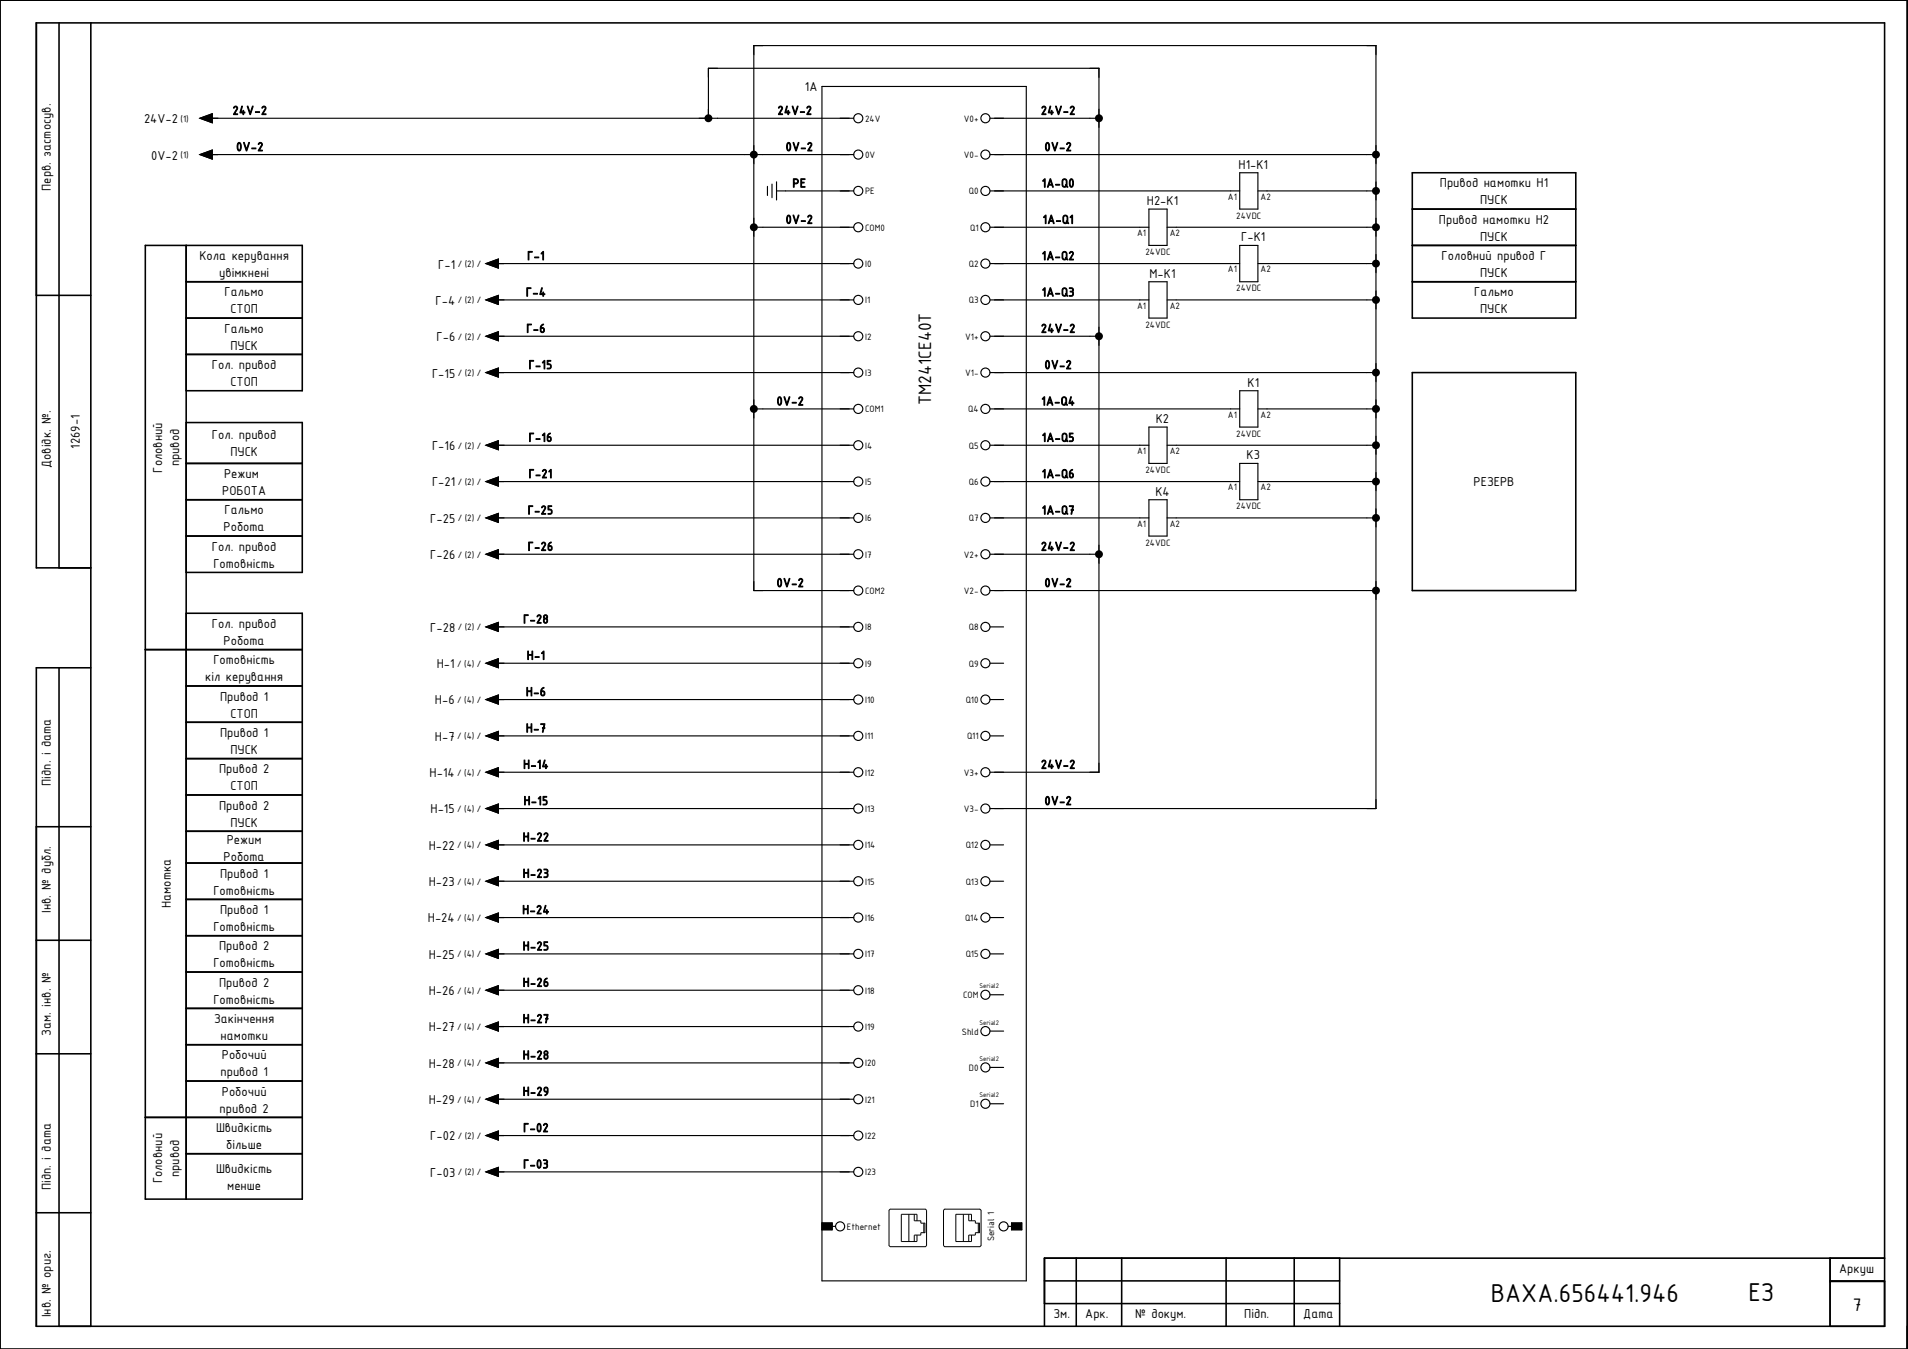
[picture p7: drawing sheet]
<svg xmlns="http://www.w3.org/2000/svg" width="420mm" height="297mm" viewBox="0 0 420 297" stroke-linecap="round" stroke-linejoin="round" font-family="sans-serif">
<g fill="none" stroke="#000" stroke-width=".35">
<path d="M0 0h420v297h-420zM13 5v120M20 5v287M311 38h36v32h-36zM41 54v210M311 54h36M311 46h36M8 65h12M41 62h25.6M41 70h25.6M41 78h25.6M311 62h36"/>
<path d="M41 86h25.6v-32h-34.6v210h34.6v-129h-25.6M41 93h25.6v33h-25.6M311 82h36v48h-36zM41 110h25.6M41 102h25.6M41 118h25.6M20 125h-12v-120h407v287h-407v-145h12M13 147v145M32 143h34.6M41 159h25.6M41 151h25.6M41 167h25.6"/>
<path d="M41 175h25.6M8 182h12M41 190h25.6M41 183h25.6M41 198h25.6M8 207h12M41 206h25.6M41 214h25.6M8 232h12M41 222h25.6M41 230h25.6M41 238h25.6"/>
<path d="M32 246h34.6M41 254h25.6M8 267h12M237 277v15M247 277v15M270 277v15M285 277v15M295 277v15M403 277v15M415 277h-185v15M230 282h65M230 287h65"/>
<path d="M403 282h12M403 282.2h12"/>
</g>
<g fill="none" stroke="#000" stroke-width=".25">
<path d="M181 19h45v263h-45zM44 34l2.8-1v2zM44 26l2.8-1v2zM46 26h142M46 34h142M156 26v-11h86v155h-24M218 26h24M218 34h85M273 38h4v8h-4zM107 58l2.7-1v2zM109 58h79M166 50h22"/>
<path d="M169 41v2M170 40.5v3M171 42h17M171 40v4M218 42h55M218 50h35M218 58h55M253 46h4v8h-4zM257 50h46M273 54h4v8h-4zM277 42h26M277 58h26"/>
<path d="M107 66l2.7-1v2zM107 74l2.7-1v2zM109 74h79M109 66h79M218 74h24M218 66h35M253 62h4v8h-4zM257 66h46M107 82l2.7-1v2zM107 98l2.7-1v2zM109 82h79M109 98h79"/>
<path d="M166 90h22M218 82h85M218 90h55M218 98h35M253 94h4v8h-4zM257 98h46M273 86h4v8h-4zM277 90h26M107 106l2.7-1v2zM107 114l2.7-1v2zM109 106h79M109 114h79"/>
<path d="M218 106h55M218 114h35M253 110h4v8h-4zM257 114h46M273 102h4v8h-4zM277 106h26M107 122l2.7-1v2zM107 138l2.7-1v2zM109 122h79M109 138h79M188 130h-22v-120h137v168h-85M218 122h24"/>
<path d="M218 130h85M218 138h3M107 146l2.7-1v2zM107 154l2.7-1v2zM109 146h79M109 154h79M218 146h3M218 154h3M107 162l2.7-1v2zM107 170l2.7-1v2zM107 178l2.7-1v2zM109 170h79"/>
<path d="M109 178h79M109 162h79M218 162h3M107 186l2.7-1v2zM107 194l2.7-1v2zM109 186h79M109 194h79M218 186h3M218 194h3M107 202l2.7-1v2zM107 210l2.7-1v2zM107 218l2.7-1v2z"/>
<path d="M109 202h79M109 210h79M109 218h79M218 202h3M218 210h3M218 219h3M107 226l2.7-1v2zM107 234l2.7-1v2zM109 226h79M109 234h79M218 227h3M218 235h3"/>
<path d="M107 242l2.7-1v2zM107 250l2.7-1v2zM107 258l2.7-1v2zM109 242h79M109 250h79M109 258h79M218 243h3M181 269.3h2.3v1.5h-2.3M183.3 270h.7M222 270h.7M222.7 269.3h2.3v1.5h-2.3z"/>
<circle cx="189" cy="26" r="1"/>
<circle cx="189" cy="34" r="1"/>
<circle cx="217" cy="26" r="1"/>
<circle cx="217" cy="34" r="1"/>
<circle cx="189" cy="58" r="1"/>
<circle cx="189" cy="50" r="1"/>
<circle cx="189" cy="42" r="1"/>
<circle cx="217" cy="50" r="1"/>
<circle cx="217" cy="58" r="1"/>
<circle cx="217" cy="42" r="1"/>
<circle cx="189" cy="74" r="1"/>
<circle cx="189" cy="66" r="1"/>
<circle cx="217" cy="74" r="1"/>
<circle cx="217" cy="66" r="1"/>
<circle cx="189" cy="98" r="1"/>
<circle cx="189" cy="82" r="1"/>
<circle cx="189" cy="90" r="1"/>
<circle cx="217" cy="98" r="1"/>
<circle cx="217" cy="82" r="1"/>
<circle cx="217" cy="90" r="1"/>
<circle cx="189" cy="114" r="1"/>
<circle cx="189" cy="106" r="1"/>
<circle cx="217" cy="114" r="1"/>
<circle cx="217" cy="106" r="1"/>
<circle cx="189" cy="122" r="1"/>
<circle cx="189" cy="130" r="1"/>
<circle cx="189" cy="138" r="1"/>
<circle cx="217" cy="122" r="1"/>
<circle cx="217" cy="130" r="1"/>
<circle cx="217" cy="138" r="1"/>
<circle cx="189" cy="154" r="1"/>
<circle cx="189" cy="146" r="1"/>
<circle cx="217" cy="154" r="1"/>
<circle cx="217" cy="146" r="1"/>
<circle cx="189" cy="170" r="1"/>
<circle cx="189" cy="162" r="1"/>
<circle cx="189" cy="178" r="1"/>
<circle cx="217" cy="170" r="1"/>
<circle cx="217" cy="162" r="1"/>
<circle cx="217" cy="178" r="1"/>
<circle cx="189" cy="186" r="1"/>
<circle cx="189" cy="194" r="1"/>
<circle cx="217" cy="186" r="1"/>
<circle cx="217" cy="194" r="1"/>
<circle cx="189" cy="218" r="1"/>
<circle cx="189" cy="210" r="1"/>
<circle cx="189" cy="202" r="1"/>
<circle cx="217" cy="210" r="1"/>
<circle cx="217" cy="202" r="1"/>
<circle cx="217" cy="219" r="1"/>
<circle cx="189" cy="234" r="1"/>
<circle cx="189" cy="226" r="1"/>
<circle cx="217" cy="235" r="1"/>
<circle cx="217" cy="227" r="1"/>
<circle cx="189" cy="250" r="1"/>
<circle cx="189" cy="258" r="1"/>
<circle cx="189" cy="242" r="1"/>
<circle cx="217" cy="243" r="1"/>
<circle cx="185" cy="270" r="1"/>
<circle cx="221" cy="270" r="1"/>
</g>
<path d="M195.8 266.5l.2-.3h7.8l.2 .3v7.8l-.2 .2h-7.8l-.2-.2zM200.1 267.4v6M201.3 267.4v1.4h1.5v.5h.9v2.1h-.9v.6h-1.5v1.4M201.9 268.8v-1.4h-3.4v6h3.4v-1.4M203.4 269.3v2.1M207.8 266.5l.2-.3h7.8l.2 .3v7.8l-.2 .2h-7.8l-.2-.2zM212.1 267.4v6M213.3 267.4v1.4h1.5v.5h.9v2.1h-.9v.6h-1.5v1.4M213.9 268.8v-1.4h-3.4v6h3.4v-1.4M215.4 269.3v2.1" fill="none" stroke="#000" stroke-width=".22"/>
<g fill="#000">
<circle cx="156" cy="26" r=".88"/>
<circle cx="166" cy="34" r=".88"/>
<circle cx="242" cy="26" r=".88"/>
<circle cx="303" cy="34" r=".88"/>
<circle cx="166" cy="50" r=".88"/>
<circle cx="303" cy="58" r=".88"/>
<circle cx="303" cy="50" r=".88"/>
<circle cx="303" cy="42" r=".88"/>
<circle cx="242" cy="74" r=".88"/>
<circle cx="303" cy="66" r=".88"/>
<circle cx="166" cy="90" r=".88"/>
<circle cx="303" cy="90" r=".88"/>
<circle cx="303" cy="98" r=".88"/>
<circle cx="303" cy="82" r=".88"/>
<circle cx="303" cy="106" r=".88"/>
<circle cx="303" cy="114" r=".88"/>
<circle cx="242" cy="122" r=".88"/>
<circle cx="303" cy="130" r=".88"/>
</g>
<g fill="#000" stroke="#000" stroke-width=".22">
<path d="M44 34l2.8-1v2zM44 26l2.8-1v2zM107 58l2.7-1v2zM107 66l2.7-1v2zM107 74l2.7-1v2zM107 82l2.7-1v2zM107 98l2.7-1v2zM107 106l2.7-1v2zM107 114l2.7-1v2zM107 122l2.7-1v2zM107 138l2.7-1v2zM107 146l2.7-1v2z"/>
<path d="M107 154l2.7-1v2zM107 162l2.7-1v2zM107 178l2.7-1v2zM107 170l2.7-1v2zM107 186l2.7-1v2zM107 194l2.7-1v2zM107 202l2.7-1v2zM107 210l2.7-1v2zM107 218l2.7-1v2zM107 226l2.7-1v2zM107 234l2.7-1v2zM107 242l2.7-1v2z"/>
<path d="M107 250l2.7-1v2zM107 258l2.7-1v2zM181 269.3h2.3v1.5h-2.3zM222.7 269.3h2.3v1.5h-2.3z"/>
</g>
<g font-size="6.1">
<text x="328.3" y="286.7">ВАХА.656441.946</text>
<text x="385" y="286.5">ЕЗ</text>
</g>
<g font-size="4.3">
<text x="205" y="89.3" transform="rotate(-90 205 89.3)">TM241CE40T</text>
<text x="408" y="288.6">7</text>
</g>
<g font-size="3.1">
<text x="177.2" y="20">1A</text>
<text x="31.7" y="27.1">24V-2</text>
<text x="33.3" y="35.1">0V-2</text>
<text x="272.7" y="37.1">Н1-K1</text>
<text x="317.1" y="41.2">Привод намотки Н1</text>
<text x="11.2" y="42" transform="rotate(-90 11.2 42)">Перв. застосув.</text>
<text x="252.5" y="45.1">Н2-K1</text>
<text x="325.9" y="45">ПУСК</text>
<text x="273.3" y="53.1">Г-K1</text>
<text x="316.9" y="49.2">Привод намотки Н2</text>
<text x="325.9" y="53">ПУСК</text>
<text x="43.9" y="57.2">Кола керування</text>
<text x="96.5" y="59.1">Г-1</text>
<text x="317.5" y="57.2">Головний привод Г</text>
<text x="48.3" y="61">увімкнені</text>
<text x="49.4" y="65.2">Гальмо</text>
<text x="253.1" y="61.1">M-K1</text>
<text x="324.7" y="65.2">Гальмо</text>
<text x="325.9" y="61">ПУСК</text>
<text x="50.7" y="69">СТОП</text>
<text x="95.9" y="67.1">Г-4</text>
<text x="325.9" y="69">ПУСК</text>
<text x="49.4" y="73.2">Гальмо</text>
<text x="50.7" y="77">ПУСК</text>
<text x="96.1" y="75.1">Г-6</text>
<text x="46.7" y="81.2">Гол. привод</text>
<text x="95.1" y="83.1">Г-15</text>
<text x="50.7" y="85">СТОП</text>
<text x="274.7" y="85.1">K1</text>
<text x="254.5" y="93.1">K2</text>
<text x="17.6" y="98.8" transform="rotate(-90 17.6 98.8)">1269-1</text>
<text x="46.7" y="96.7">Гол. привод</text>
<text x="50.7" y="100.5">ПУСК</text>
<text x="95.1" y="99.1">Г-16</text>
<text x="274.5" y="101.1">K3</text>
<text x="11.2" y="103" transform="rotate(-90 11.2 103)">Довідк. №.</text>
<text x="35.7" y="104.1" transform="rotate(-90 35.7 104.1)">Головний</text>
<text x="39.5" y="102.7" transform="rotate(-90 39.5 102.7)">привод</text>
<text x="49.3" y="105.2">Режим</text>
<text x="95.1" y="107.1">Г-21</text>
<text x="324.5" y="107.1">РЕЗЕРВ</text>
<text x="48.9" y="109">РОБОТА</text>
<text x="49.4" y="113.2">Гальмо</text>
<text x="254.4" y="109.1">K4</text>
<text x="49.2" y="117">Робота</text>
<text x="94.7" y="115.1">Г-25</text>
<text x="46.7" y="121.2">Гол. привод</text>
<text x="47" y="125">Готовність</text>
<text x="94.7" y="123.1">Г-26</text>
<text x="46.7" y="138.2">Гол. привод</text>
<text x="49.2" y="142">Робота</text>
<text x="94.7" y="139.1">Г-28</text>
<text x="45.2" y="150">кіл керування</text>
<text x="47" y="146.2">Готовність</text>
<text x="96.2" y="147.1">Н-1</text>
<text x="48.5" y="154.2">Привод 1</text>
<text x="95.8" y="155.1">Н-6</text>
<text x="50.7" y="158">СТОП</text>
<text x="48.5" y="162.2">Привод 1</text>
<text x="50.7" y="166">ПУСК</text>
<text x="95.8" y="163.1">Н-7</text>
<text x="11.2" y="173" transform="rotate(-90 11.2 173)">Підп. і дата</text>
<text x="48.3" y="170.2">Привод 2</text>
<text x="50.7" y="174">СТОП</text>
<text x="94.6" y="171.1">Н-14</text>
<text x="48.3" y="178.2">Привод 2</text>
<text x="94.8" y="179.1">Н-15</text>
<text x="49.9" y="185.7">Режим</text>
<text x="50.7" y="182">ПУСК</text>
<text x="49.2" y="189.5">Робота</text>
<text x="94.4" y="187.1">Н-22</text>
<text x="47" y="197">Готовність</text>
<text x="48.5" y="193.2">Привод 1</text>
<text x="94.4" y="195.1">Н-23</text>
<text x="11.2" y="201" transform="rotate(-90 11.2 201)">Інв. № дубл.</text>
<text x="37.6" y="200" transform="rotate(-90 37.6 200)">Намотка</text>
<text x="48.5" y="201.2">Привод 1</text>
<text x="94.2" y="203.1">Н-24</text>
<text x="47" y="205">Готовність</text>
<text x="48.3" y="209.2">Привод 2</text>
<text x="47" y="213">Готовність</text>
<text x="94.4" y="211.1">Н-25</text>
<text x="47" y="221">Готовність</text>
<text x="48.3" y="217.2">Привод 2</text>
<text x="94.4" y="219.1">Н-26</text>
<text x="47.1" y="225.2">Закінчення</text>
<text x="94.4" y="227.1">Н-27</text>
<text x="11.2" y="228" transform="rotate(-90 11.2 228)">Зам. інв. №</text>
<text x="48.6" y="229">намотки</text>
<text x="48.9" y="233.2">Робочий</text>
<text x="48.6" y="237">привод 1</text>
<text x="94.4" y="235.1">Н-28</text>
<text x="48.4" y="245">привод 2</text>
<text x="48.9" y="241.2">Робочий</text>
<text x="94.4" y="243.1">Н-29</text>
<text x="47.6" y="249.2">Швидкість</text>
<text x="94.7" y="251.1">Г-02</text>
<text x="49.8" y="253">більше</text>
<text x="11.2" y="262" transform="rotate(-90 11.2 262)">Підп. і дата</text>
<text x="35.7" y="260.6" transform="rotate(-90 35.7 260.6)">Головний</text>
<text x="39.5" y="259.2" transform="rotate(-90 39.5 259.2)">привод</text>
<text x="47.6" y="258.2">Швидкість</text>
<text x="50" y="262">менше</text>
<text x="94.7" y="259.1">Г-03</text>
<text x="405" y="280.2">Аркуш</text>
<text x="11.2" y="290" transform="rotate(-90 11.2 290)">Інв. № ориг.</text>
<text x="232" y="290.2">Зм.</text>
<text x="239" y="290.2">Арк.</text>
<text x="250" y="290.2">№ докум.</text>
<text x="274" y="290.2">Підп.</text>
<text x="287" y="290.2">Дата</text>
</g>
<g font-size="2.9">
<text x="51.2" y="25.2">24V-2</text>
<text x="171.2" y="25.2">24V-2</text>
<text x="229.2" y="25.2">24V-2</text>
<text x="52" y="33.2">0V-2</text>
<text x="173" y="33.2">0V-2</text>
<text x="230" y="33.2">0V-2</text>
<text x="174.5" y="41.2">PE</text>
<text x="229.4" y="41.2">1A-Q0</text>
<text x="173" y="49.2">0V-2</text>
<text x="229.6" y="49.2">1A-Q1</text>
<text x="116.1" y="57.2">‎Г-1</text>
<text x="229.4" y="57.2">1A-Q2</text>
<text x="115.8" y="65.2">‎Г-4</text>
<text x="229.4" y="65.2">1A-Q3</text>
<text x="115.9" y="73.2">‎Г-6</text>
<text x="229.2" y="73.2">24V-2</text>
<text x="116.4" y="81.2">‎Г-15</text>
<text x="230" y="81.2">0V-2</text>
<text x="171" y="89.2">0V-2</text>
<text x="229.3" y="89.2">1A-Q4</text>
<text x="116.4" y="97.2">‎Г-16</text>
<text x="229.4" y="97.2">1A-Q5</text>
<text x="116.4" y="105.2">‎Г-21</text>
<text x="229.4" y="105.2">1A-Q6</text>
<text x="116.2" y="113.2">‎Г-25</text>
<text x="229.4" y="113.2">1A-Q7</text>
<text x="116.2" y="121.2">‎Г-26</text>
<text x="229.2" y="121.2">24V-2</text>
<text x="171" y="129.2">0V-2</text>
<text x="230" y="129.2">0V-2</text>
<text x="115.2" y="137.2">‎Г-28</text>
<text x="116" y="145.2">‎Н-1</text>
<text x="115.8" y="153.2">‎Н-6</text>
<text x="115.8" y="161.2">‎Н-7</text>
<text x="115.2" y="169.2">‎Н-14</text>
<text x="229.2" y="169.2">24V-2</text>
<text x="115.3" y="177.2">‎Н-15</text>
<text x="230" y="177.2">0V-2</text>
<text x="115.1" y="185.2">‎Н-22</text>
<text x="115.1" y="193.2">‎Н-23</text>
<text x="115" y="201.2">‎Н-24</text>
<text x="115.1" y="209.2">‎Н-25</text>
<text x="115.1" y="217.2">‎Н-26</text>
<text x="115.1" y="225.2">‎Н-27</text>
<text x="115.1" y="233.2">‎Н-28</text>
<text x="115.1" y="241.2">‎Н-29</text>
<text x="115.2" y="249.2">‎Г-02</text>
<text x="115.2" y="257.2">‎Г-03</text>
</g>
<g font-size="2.2">
<text x="39.8" y="26.8">(1)</text>
<text x="190.5" y="26.8">24V</text>
<text x="212.2" y="26.8">V0+</text>
<text x="39.8" y="34.8">(1)</text>
<text x="190.5" y="34.8">0V</text>
<text x="212.2" y="34.8">V0-</text>
<text x="190.5" y="42.8">PE</text>
<text x="213.4" y="42.8">Q0</text>
<text x="270.4" y="44">A1</text>
<text x="277.6" y="44">A2</text>
<text x="190.5" y="50.8">COM0</text>
<text x="213.7" y="50.8">Q1</text>
<text x="250.4" y="52">A1</text>
<text x="257.6" y="52">A2</text>
<text x="272.2" y="48.2">24VDC</text>
<text x="100.8" y="58.8">/ (2) /</text>
<text x="190.5" y="58.8">I0</text>
<text x="213.4" y="58.8">Q2</text>
<text x="252.2" y="56.2">24VDC</text>
<text x="270.4" y="60">A1</text>
<text x="277.6" y="60">A2</text>
<text x="272.2" y="64.2">24VDC</text>
<text x="100.8" y="66.8">/ (2) /</text>
<text x="190.5" y="66.8">I1</text>
<text x="213.4" y="66.8">Q3</text>
<text x="250.4" y="68">A1</text>
<text x="257.6" y="68">A2</text>
<text x="100.8" y="74.8">/ (2) /</text>
<text x="190.5" y="74.8">I2</text>
<text x="212.5" y="74.8">V1+</text>
<text x="252.2" y="72.2">24VDC</text>
<text x="100.8" y="82.8">/ (2) /</text>
<text x="190.5" y="82.8">I3</text>
<text x="212.5" y="82.8">V1-</text>
<text x="190.5" y="90.8">COM1</text>
<text x="213.2" y="90.8">Q4</text>
<text x="270.4" y="92">A1</text>
<text x="277.6" y="92">A2</text>
<text x="100.8" y="98.8">/ (2) /</text>
<text x="190.5" y="98.8">I4</text>
<text x="213.4" y="98.8">Q5</text>
<text x="250.4" y="100">A1</text>
<text x="257.6" y="100">A2</text>
<text x="272.2" y="96.2">24VDC</text>
<text x="100.8" y="106.8">/ (2) /</text>
<text x="190.5" y="106.8">I5</text>
<text x="213.4" y="106.8">Q6</text>
<text x="252.2" y="104.2">24VDC</text>
<text x="270.4" y="108">A1</text>
<text x="277.6" y="108">A2</text>
<text x="272.2" y="112.2">24VDC</text>
<text x="100.8" y="114.8">/ (2) /</text>
<text x="190.5" y="114.8">I6</text>
<text x="213.4" y="114.8">Q7</text>
<text x="250.4" y="116">A1</text>
<text x="257.6" y="116">A2</text>
<text x="100.8" y="122.8">/ (2) /</text>
<text x="190.5" y="122.8">I7</text>
<text x="212.2" y="122.8">V2+</text>
<text x="252.2" y="120.2">24VDC</text>
<text x="190.5" y="130.8">COM2</text>
<text x="212.2" y="130.8">V2-</text>
<text x="100.8" y="138.8">/ (2) /</text>
<text x="190.5" y="138.8">I8</text>
<text x="213.4" y="138.8">Q8</text>
<text x="100.7" y="146.8">/ (4) /</text>
<text x="190.5" y="146.8">I9</text>
<text x="213.4" y="146.8">Q9</text>
<text x="100.7" y="154.8">/ (4) /</text>
<text x="190.5" y="154.8">I10</text>
<text x="212.7" y="154.8">Q10</text>
<text x="100.7" y="162.8">/ (4) /</text>
<text x="190.5" y="162.8">I11</text>
<text x="212.9" y="162.8">Q11</text>
<text x="100.7" y="170.8">/ (4) /</text>
<text x="190.5" y="170.8">I12</text>
<text x="212.2" y="170.8">V3+</text>
<text x="100.7" y="178.8">/ (4) /</text>
<text x="190.5" y="178.8">I13</text>
<text x="212.2" y="178.8">V3-</text>
<text x="100.7" y="186.8">/ (4) /</text>
<text x="190.5" y="186.8">I14</text>
<text x="212.7" y="186.8">Q12</text>
<text x="100.7" y="194.8">/ (4) /</text>
<text x="190.5" y="194.8">I15</text>
<text x="212.7" y="194.8">Q13</text>
<text x="100.7" y="202.8">/ (4) /</text>
<text x="190.5" y="202.8">I16</text>
<text x="212.5" y="202.8">Q14</text>
<text x="100.7" y="210.8">/ (4) /</text>
<text x="190.5" y="210.8">I17</text>
<text x="212.7" y="210.8">Q15</text>
<text x="100.7" y="218.8">/ (4) /</text>
<text x="190.5" y="218.8">I18</text>
<text x="212.1" y="219.8">COM</text>
<text x="100.7" y="226.8">/ (4) /</text>
<text x="190.5" y="226.8">I19</text>
<text x="211.8" y="227.8">Shld</text>
<text x="100.7" y="234.8">/ (4) /</text>
<text x="190.5" y="234.8">I20</text>
<text x="213.4" y="235.8">D0</text>
<text x="100.7" y="242.8">/ (4) /</text>
<text x="190.5" y="242.8">I21</text>
<text x="213.7" y="243.8">D1</text>
<text x="100.8" y="250.8">/ (2) /</text>
<text x="190.5" y="250.8">I22</text>
<text x="100.8" y="258.8">/ (2) /</text>
<text x="190.5" y="258.8">I23</text>
<text x="186.5" y="270.8">Ethernet</text>
<text x="218.9" y="273.3" transform="rotate(-90 218.9 273.3)">Serial 1</text>
</g>
<g font-size="1.6">
<text x="215.7" y="217.6">Serial2</text>
<text x="215.7" y="225.6">Serial2</text>
<text x="215.7" y="233.6">Serial2</text>
<text x="215.7" y="241.6">Serial2</text>
</g>
</svg>
